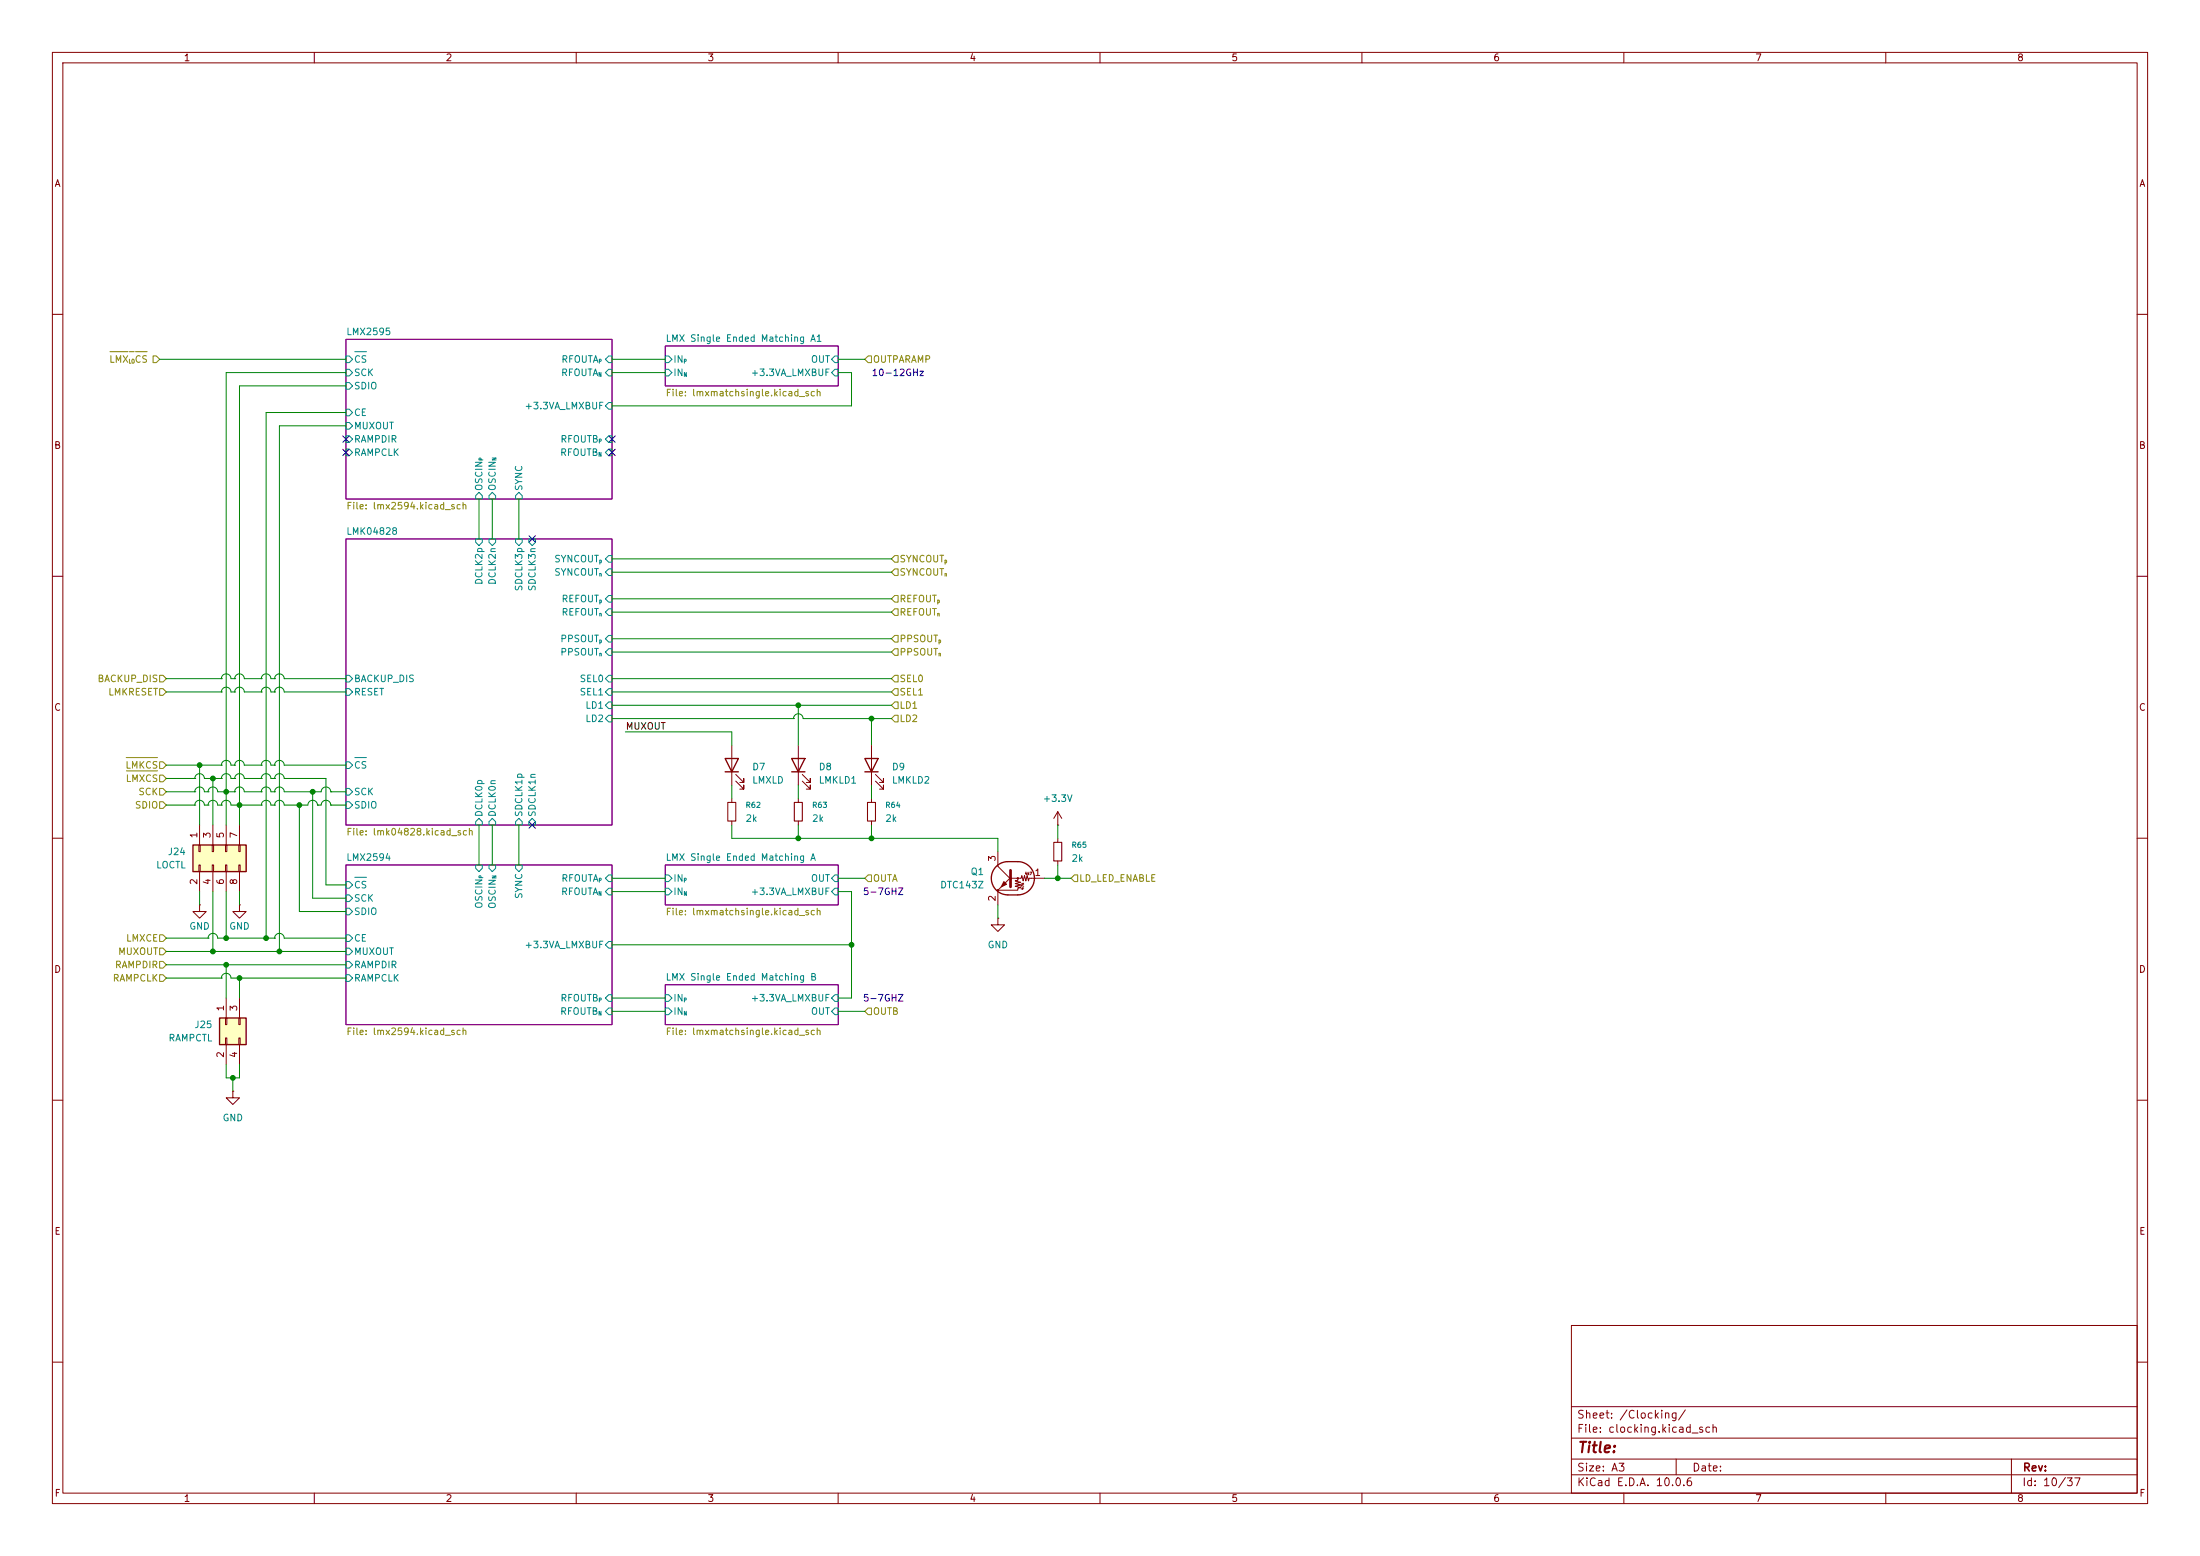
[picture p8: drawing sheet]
<svg xmlns="http://www.w3.org/2000/svg" width="420mm" height="297mm" viewBox="0 0 420 297" stroke-linecap="round" stroke-linejoin="round" font-family="sans-serif">
<g fill="none" stroke="#840000" stroke-width=".19">
<path d="M10 10h400v277h-400zM12 12h396v273h-396zM60 10v2M110 10v2M160 10v2M210 10v2M260 10v2M310 10v2M360 10v2M10 60h2M408 60h2M10 110h2"/>
<path d="M408 110h2M10 160h2M166.4 142.2v7.7M166.4 152.4v.8M166.4 156.7v.8M167.1 149.1l1.6 1.5v-.7v.7h-.8M167.1 147.8l1.6 1.6v-.8v.8h-.8M408 160h2M190.5 175.3v1.2h1.3l-1.3 1.3-1.3-1.3h1.3M190.5 175.3h.1M190.5 162.6v2.8l2.5 2.5M190.5 170.2v2.5"/>
<path d="M193 167.4l-2.5 2.5h3.8v-.4l.5-.1-1-.2 1-.3-1-.2 1-.3-1-.3 .5-.1v-.4M193 167.6h1.9l.2-.5 .2 1 .3-1 .2 1 .3-1 .2 1 .2-.5h2.9M10 210h2M44.4 208.3v1.3h1.3l-1.3 1.2-1.2-1.2h1.2M44.4 208.3h.1M408 210h2M300 253h108v32h-108zM10 260h2M300 278.5h108M300 274.5h108M300 268.5h108M320 278.5v3"/>
<path d="M384 278.5v6.5M408 260h2M60 285v2M110 285v2M160 285v2M210 285v2M260 285v2M300 281.5h108M310 285v2M360 285v2"/>
<circle cx="190.5" cy="169.9" r=".13"/>
<circle cx="194.3" cy="167.6" r=".13"/>
</g>
<path d="M66 64.8h50.8v30.5h-50.8zM127 66h33v7.7h-33zM66 102.9h50.8v54.6h-50.8zM66 165.1h50.8v30.5h-50.8zM127 165.1h33v7.6h-33zM127 188h33v7.6h-33z" fill="none" stroke="#840084" stroke-width=".19"/>
<g fill="none" stroke="#008484" stroke-width=".19">
<path d="M66 78.1h.7l.6 .6-.6 .7h-.7zM66 70.5h.7l.6 .6-.6 .7h-.7zM66 73h.7l.6 .7-.6 .6h-.7zM66 67.9h.7l.6 .7-.6 .6h-.7zM67.7 67.1h2.3M116.2 70.5h.6v1.3h-.6l-.6-.7zM116.2 67.9h.6v1.3h-.6l-.6-.6zM116.2 76.8h.6v1.3h-.6l-.6-.6zM127 70.5h.6l.7 .6-.7 .7h-.6zM127 67.9h.6l.7 .7-.7 .6h-.6zM159.4 67.9h.6v1.3h-.6l-.7-.6zM159.4 70.5h.6v1.3h-.6l-.7-.7z"/>
<path d="M66 80.6h.7l.6 .7-.6 .6h-.7zM66 85.7h.7l.6 .7-.6 .6h-.7zM66 83.2h.7l.6 .6-.6 .7h-.7zM91.4 94l.7 .6v.7h-1.3v-.7zM94 94l.6 .6v.7h-1.3v-.7zM99.1 94l.6 .6v.7h-1.3v-.7zM116.2 85.7h.6v1.3h-.6l-.6-.6zM116.2 83.2h.6v1.3h-.6l-.6-.7zM90.8 102.9h1.3v.6l-.7 .6-.6-.6zM93.3 102.9h1.3v.6l-.6 .6-.7-.6zM98.4 102.9h1.3v.6l-.6 .6-.7-.6zM101 102.9h1.2v.6l-.6 .6-.6-.6z"/>
<path d="M116.2 116.2h.6v1.3h-.6l-.6-.7zM116.2 113.7h.6v1.2h-.6l-.6-.6zM116.2 108.6h.6v1.3h-.6l-.6-.7zM116.2 106h.6v1.3h-.6l-.6-.6zM66 128.9h.7l.6 .6-.6 .7h-.7zM66 131.4h.7l.6 .7-.6 .6h-.7zM116.2 134h.6v1.3h-.6l-.6-.7zM116.2 136.5h.6v1.3h-.6l-.6-.6zM116.2 128.9h.6v1.3h-.6l-.6-.7zM116.2 131.4h.6v1.3h-.6l-.6-.6zM116.2 123.8h.6v1.3h-.6l-.6-.6zM116.2 121.3h.6v1.3h-.6l-.6-.7z"/>
<path d="M66 150.5h.7l.6 .6-.6 .7h-.7zM66 153h.7l.6 .7-.6 .6h-.7zM66 145.4h.7l.6 .7-.6 .6h-.7zM67.7 144.6h2.3M91.4 156.2l.7 .6v.7h-1.3v-.7zM94 156.2l.6 .6v.7h-1.3v-.7zM99.1 156.2l.6 .6v.7h-1.3v-.7zM101.6 156.2l.6 .6v.7h-1.2v-.7zM66 178.4h.7l.6 .7-.6 .6h-.7zM66 170.8h.7l.6 .7-.6 .6h-.7zM66 173.4h.7l.6 .6-.6 .6h-.7zM66 168.3h.7l.6 .6-.6 .6h-.7z"/>
<path d="M67.7 167.5h2.3M90.8 165.1h1.3v.6l-.7 .7-.6-.7zM93.3 165.1h1.3v.6l-.6 .7-.7-.7zM98.4 165.1h1.3v.6l-.6 .7-.7-.7zM116.2 169.5h.6v1.3h-.6l-.6-.6zM116.2 167h.6v1.3h-.6l-.6-.7zM116.2 179.7h.6v1.3h-.6l-.6-.7zM127 169.5h.6l.7 .7-.7 .6h-.6zM127 167h.6l.7 .6-.7 .7h-.6zM159.4 167h.6v1.3h-.6l-.7-.7zM159.4 169.5h.6v1.3h-.6l-.7-.6zM66 181h.7l.6 .6-.6 .6h-.7z"/>
<path d="M66 186.1h.7l.6 .6-.6 .6h-.7zM66 183.5h.7l.6 .7-.6 .6h-.7zM116.2 192.4h.6v1.3h-.6l-.6-.7zM116.2 189.9h.6v1.2h-.6l-.6-.6zM127 192.4h.6l.7 .6-.7 .7h-.6zM127 189.9h.6l.7 .6-.7 .6h-.6zM159.4 192.4h.6v1.3h-.6l-.7-.7zM159.4 189.9h.6v1.2h-.6l-.7-.6z"/>
</g>
<path d="M165.1 144.8h2.5l-1.2 2.5zM165.1 147.3h2.5M190.2 165.4a3.2 3.2 0 0 1 2.2-.9h1.9a3.2 3.2 0 0 1 3.2 3.1 3.2 3.2 0 0 1-3.2 3.2h-1.9a3.2 3.2 0 0 1-2.9-1.9 3.2 3.2 0 0 1 .7-3.5z" fill="none" stroke="#840000" stroke-width=".25"/>
<path d="M192.9 166.1v3.2z" fill="#840000" stroke="#840000" stroke-width=".51"/>
<path d="M191.6 168.3l.6 .5-1.1 .5z" fill="#840000" stroke="#840000" stroke-width=".19"/>
<path d="M165.6 153.2h1.5v3.5h-1.5z" fill="none" stroke="#840000" stroke-width=".2"/>
<path d="M36.8 161.3h10.2v5.1h-10.2z" fill="#ffffc2"/>
<path d="M138.4 144.8h2.6l-1.3 2.5zM138.4 147.3h2.6M151.1 144.8h2.6l-1.3 2.5zM151.1 147.3h2.6M36.8 161.3h10.2v5.1h-10.2z" fill="none" stroke="#840000" stroke-width=".25"/>
<g fill="none" stroke="#840000" stroke-width=".19">
<path d="M38.1 157.5v3.8M40.6 157.5v3.8M43.2 157.5v3.8M45.7 157.5v3.8M139.7 142.2v7.7M139.7 152.4v.8M139.7 156.7v.8M140.5 149.1l1.5 1.5v-.7v.7h-.8M140.5 147.8l1.5 1.6v-.8v.8h-.8M152.4 142.2v7.7M152.4 152.4v.8M152.4 156.7v.8"/>
<path d="M153.2 149.1l1.5 1.5v-.7v.7h-.8M153.2 147.8l1.5 1.6v-.8v.8h-.8M201.9 157.5h.1M201.9 154.9v2.6M201.9 154.9l-.7 1.3M201.9 154.9l.8 1.3M38 161.3h.2v1.3h-.2zM38 165.1h.2v1.3h-.2zM38.1 172.7v1.3h1.3l-1.3 1.3-1.3-1.3h1.3M38.1 172.7h.1M38.1 166.4v3.8M40.5 161.3h.3v1.3h-.3z"/>
<path d="M40.5 165.1h.3v1.3h-.3zM40.6 166.4v3.8M43.1 161.3h.2v1.3h-.2zM43.1 165.1h.2v1.3h-.2zM43.2 166.4v3.8M45.6 161.3h.2v1.3h-.2zM45.6 165.1h.2v1.3h-.2zM45.7 172.7v1.3h1.3l-1.3 1.3-1.3-1.3h1.3M45.7 172.7h.1M45.7 166.4v3.8M201.9 160v.8M201.9 164.3v.8"/>
</g>
<path d="M138.9 153.2h1.6v3.5h-1.6zM151.6 153.2h1.6v3.5h-1.6zM201.2 160.8h1.5v3.5h-1.5z" fill="none" stroke="#840000" stroke-width=".2"/>
<path d="M41.9 194.3h5.1v5.1h-5.1z" fill="#ffffc2"/>
<path d="M41.9 194.3h5.1v5.1h-5.1z" fill="none" stroke="#840000" stroke-width=".25"/>
<path d="M43.1 194.3h.2v1.3h-.2zM43.1 198.1h.2v1.3h-.2zM43.2 190.5v3.8M43.2 199.4v3.8M45.6 194.3h.2v1.3h-.2zM45.6 198.1h.2v1.3h-.2zM45.7 190.5v3.8M45.7 199.4v3.8" fill="none" stroke="#840000" stroke-width=".19"/>
<g fill="none" stroke="#848400" stroke-width=".19">
<path d="M21 67.1h3.4M24.7 67.1h.9M25.9 67.1h2.2M29.2 67.9h.6l.7 .7-.7 .6h-.6zM165.7 67.9h.7v1.3h-.7l-.6-.6zM170.8 113.7h.6v1.2h-.6l-.6-.6zM170.8 106h.6v1.3h-.6l-.6-.6zM170.8 116.2h.6v1.3h-.6l-.6-.7zM170.8 108.6h.6v1.3h-.6l-.6-.7zM30.5 128.9h.6l.6 .6-.6 .7h-.6zM30.5 131.4h.6l.6 .7-.6 .6h-.6zM170.8 121.3h.6v1.3h-.6l-.6-.7z"/>
<path d="M170.8 131.4h.6v1.3h-.6l-.6-.6zM170.8 134h.6v1.3h-.6l-.6-.7zM170.8 136.5h.6v1.3h-.6l-.6-.6zM170.8 128.9h.6v1.3h-.6l-.6-.7zM170.8 123.8h.6v1.3h-.6l-.6-.6zM24.1 144.6h6M24.1 147.1h6M30.5 145.4h.6l.6 .7-.6 .6h-.6zM30.5 153h.6l.6 .7-.6 .6h-.6zM30.5 148h.6l.6 .6-.6 .6h-.6zM30.5 150.5h.6l.6 .6-.6 .7h-.6zM30.5 178.4h.6l.6 .7-.6 .6h-.6z"/>
<path d="M165.7 167h.7v1.3h-.7l-.6-.7zM205.1 167h.6v1.3h-.6l-.6-.7zM30.5 181h.6l.6 .6-.6 .6h-.6zM30.5 183.5h.6l.6 .7-.6 .6h-.6zM30.5 186.1h.6l.6 .6-.6 .6h-.6zM165.7 192.4h.7v1.3h-.7l-.6-.7z"/>
</g>
<g fill="none" stroke="#008400" stroke-width=".19">
<path d="M30.5 68.6h35.5M66 73.7h-20.3v83.8M66 71.1h-22.8v86.4M66 78.7h-15.2v100.4M116.8 68.6h10.2M116.8 71.1h10.2M160 68.6h5.1M160 71.1h2.6v6.4h-45.8M66 81.3h-12.7v100.3M91.4 95.3v7.6M94 95.3v7.6M99.1 95.3v7.6"/>
<path d="M116.8 114.3h53.4M116.8 109.2h53.4M116.8 106.7h53.4M116.8 116.8h53.4M31.7 132.1h10.6M31.7 129.5h10.6M42.3 129.5h.1M42.3 129.5a.91 .91 0 0 1 .9-.9 .91 .91 0 0 1 .9 .9h.7M42.3 132.1h.1M42.3 132.1a.91 .91 0 0 1 .9-.9 .91 .91 0 0 1 .9 .9h.7M44.8 129.5h.1M44.8 129.5a.91 .91 0 0 1 .9-.9 .91 .91 0 0 1 .9 .9h3.3"/>
<path d="M44.8 132.1h.1M44.8 132.1a.91 .91 0 0 1 .9-.9 .91 .91 0 0 1 .9 .9h3.3M49.9 129.5h.1M49.9 129.5a.91 .91 0 0 1 .9-.9 .91 .91 0 0 1 .9 .9h.7M49.9 132.1h.1M49.9 132.1a.91 .91 0 0 1 .9-.9 .91 .91 0 0 1 .9 .9h.7M52.4 129.5h.1M52.4 129.5a.91 .91 0 0 1 .9-.9 .91 .91 0 0 1 1 .9h11.7M52.4 132.1h.1M52.4 132.1a.91 .91 0 0 1 .9-.9 .91 .91 0 0 1 1 .9h11.7M116.8 132.1h53.4M116.8 129.5h53.4"/>
<path d="M116.8 137.2h34.7M116.8 134.6h53.4M116.8 124.5h53.4M116.8 121.9h53.4M119.4 139.7h20.3v2.5M151.5 137.2h.1M151.5 137.2a.91 .91 0 0 1 .9-1 .91 .91 0 0 1 .9 1h16.9M152.4 134.6v7.6M166.4 137.2v5M31.7 151.1h5.5M31.7 148.6h5.5M31.7 153.7h5.5"/>
<path d="M31.7 146.1h10.6M37.2 153.7h.1M37.2 153.7a.91 .91 0 0 1 .9-.9 .91 .91 0 0 1 .9 .9h.7M37.2 151.1h.1M37.2 151.1a.91 .91 0 0 1 .9-.9 .91 .91 0 0 1 .9 .9h.7M37.2 148.6h.1M37.2 148.6a.91 .91 0 0 1 .9-.9 .91 .91 0 0 1 .9 .9h3.3M38.1 146.1v11.4M39.7 153.7h.1M39.7 153.7a.91 .91 0 0 1 .9-.9 .91 .91 0 0 1 1 .9h.7M39.7 151.1h.1M39.7 151.1a.91 .91 0 0 1 .9-.9 .91 .91 0 0 1 1 .9h3.2"/>
<path d="M40.6 148.6v8.9M42.3 148.6h.1M42.3 148.6a.91 .91 0 0 1 .9-.9 .91 .91 0 0 1 .9 .9h.7M42.3 153.7h.1M42.3 153.7a.91 .91 0 0 1 .9-.9 .91 .91 0 0 1 .9 .9h5.8M42.3 146.1h.1M42.3 146.1a.91 .91 0 0 1 .9-1 .91 .91 0 0 1 .9 1h.7M44.8 151.1h.1M44.8 151.1a.91 .91 0 0 1 .9-.9 .91 .91 0 0 1 .9 .9h3.3M44.8 148.6h.1M44.8 148.6a.91 .91 0 0 1 .9-.9 .91 .91 0 0 1 .9 .9h3.3M44.8 146.1h.1"/>
<path d="M44.8 146.1a.91 .91 0 0 1 .9-1 .91 .91 0 0 1 .9 1h3.3M49.9 151.1h.1M49.9 151.1a.91 .91 0 0 1 .9-.9 .91 .91 0 0 1 .9 .9h.7M49.9 148.6h.1M49.9 148.6a.91 .91 0 0 1 .9-.9 .91 .91 0 0 1 .9 .9h.7M49.9 153.7h.1M49.9 153.7a.91 .91 0 0 1 .9-.9 .91 .91 0 0 1 .9 .9h.7M49.9 146.1h.1M49.9 146.1a.91 .91 0 0 1 .9-1 .91 .91 0 0 1 .9 1h.7M52.4 151.1h.1M52.4 151.1a.91 .91 0 0 1 .9-.9 .91 .91 0 0 1 1 .9h7a.91 .91 0 0 1 .9-.9 .91 .91 0 0 1 .9 .9M52.4 148.6h.1"/>
<path d="M52.4 148.6a.91 .91 0 0 1 .9-.9 .91 .91 0 0 1 1 .9h7.9v20.3h3.8M52.4 153.7h.1M52.4 153.7a.91 .91 0 0 1 .9-.9 .91 .91 0 0 1 1 .9h4.5a.91 .91 0 0 1 .9-.9 .91 .91 0 0 1 .9 .9M52.4 146.1h.1M52.4 146.1a.91 .91 0 0 1 .9-1 .91 .91 0 0 1 1 1h11.7M57.1 153.7v20.3h8.9M59.7 151.1v20.4h6.3M60.6 153.7h.7a.91 .91 0 0 1 .9-.9 .91 .91 0 0 1 .9 .9M60.6 153.7h.1M63.1 151.1h.1M63.1 153.7h.1M63.1 151.1h2.9"/>
<path d="M63.1 153.7h2.9M91.4 157.5v7.6M94 157.5v7.6M99.1 157.5v7.6M139.7 157.5v2.5h50.8v2.6M139.7 149.9v2.5M152.4 149.9v2.5M152.4 157.5v2.5M166.4 149.9v2.5M166.4 157.5v2.5M201.9 157.5v2.5M31.7 179.1h8"/>
<path d="M38.1 170.2v2.5M39.7 179.1h.1M39.7 179.1a.91 .91 0 0 1 .9-.9 .91 .91 0 0 1 1 .9h10.8M40.6 170.2v11.4M43.2 170.2v8.9M45.7 170.2v2.5M52.4 179.1h.1M52.4 179.1a.91 .91 0 0 1 .9-.9 .91 .91 0 0 1 1 .9h11.7M116.8 170.2h10.2M116.8 167.6h10.2M160 170.2h2.6v20.3h-2.6M160 167.6h5.1"/>
<path d="M190.5 172.7v2.6M199.4 167.6h5.1M201.9 165.1v2.5M31.7 186.7h10.6M31.7 181.6h34.3M31.7 184.2h34.3M42.3 186.7h.1M42.3 186.7a.91 .91 0 0 1 .9-.9 .91 .91 0 0 1 .9 .9h21.9M43.2 184.2v6.3M45.7 186.7v3.8M116.8 190.5h10.2M116.8 193h10.2"/>
<path d="M116.8 180.3h45.8M160 193h5.1M43.2 203.2v2.5h2.5v-2.5M44.4 205.7v2.6"/>
</g>
<path d="M65.4 85.8l1.2 1.2M65.4 83.2l1.2 1.2M66.6 85.8l-1.2 1.2M66.6 83.2l-1.2 1.2M116.2 83.2l1.2 1.2M116.2 85.8l1.2 1.2M117.4 83.2l-1.2 1.2M117.4 85.8l-1.2 1.2M101 102.3l1.2 1.2M102.2 102.3l-1.2 1.2M101 156.9l1.2 1.2M102.2 156.9l-1.2 1.2" fill="none" stroke="#000084" stroke-width=".19"/>
<g fill="#008400" stroke="#008400" stroke-width=".19">
<circle cx="152.4" cy="134.6" r=".46"/>
<circle cx="59.7" cy="151.1" r=".46"/>
<circle cx="57.1" cy="153.7" r=".46"/>
<circle cx="43.2" cy="151.1" r=".46"/>
<circle cx="45.7" cy="153.7" r=".46"/>
<circle cx="43.2" cy="184.2" r=".46"/>
<circle cx="45.7" cy="186.7" r=".46"/>
<circle cx="162.6" cy="180.3" r=".46"/>
<circle cx="44.4" cy="205.7" r=".46"/>
<circle cx="152.4" cy="160" r=".46"/>
<circle cx="40.6" cy="181.6" r=".46"/>
<circle cx="50.8" cy="179.1" r=".46"/>
<circle cx="38.1" cy="146.1" r=".46"/>
<circle cx="40.6" cy="148.6" r=".46"/>
<circle cx="43.2" cy="179.1" r=".46"/>
<circle cx="53.3" cy="181.6" r=".46"/>
<circle cx="166.4" cy="160" r=".46"/>
<circle cx="201.9" cy="167.6" r=".46"/>
<circle cx="166.4" cy="137.2" r=".46"/>
</g>
<text font-size="2" fill="#840000" x="301" y="277.8">Title:</text>
<g font-size="1.5" fill="#840000">
<text x="300.9" y="273.8">File: clocking.kicad_sch</text>
<text x="300.9" y="271.1">Sheet: /Clocking/</text>
<text x="300.9" y="281.2">Size: A3</text>
<text x="322.9" y="281.2">Date:</text>
<text x="386" y="281.2">Rev:</text>
<text x="300.9" y="284">KiCad E.D.A. 10.0.6</text>
<text x="385.9" y="284">Id: 10/37</text>
</g>
<g font-size="1.3" fill="#840000">
<text x="35" y="12">1</text>
<text x="85" y="12">2</text>
<text x="135" y="12">3</text>
<text x="185" y="12">4</text>
<text x="235" y="12">5</text>
<text x="285" y="12">6</text>
<text x="335" y="12">7</text>
<text x="385" y="12">8</text>
<text x="10.3" y="36">A</text>
<text x="408.3" y="36">A</text>
<text x="10.2" y="86">B</text>
<text x="408.2" y="86">B</text>
<text x="10.2" y="136">C</text>
<text x="408.2" y="136">C</text>
<text x="38" y="160.1" transform="rotate(-90 38 160.1)">1</text>
<text x="40.5" y="160.1" transform="rotate(-90 40.5 160.1)">3</text>
<text x="43" y="160.1" transform="rotate(-90 43 160.1)">5</text>
<text x="45.6" y="160.1" transform="rotate(-90 45.6 160.1)">7</text>
<text x="190.4" y="164.6" transform="rotate(-90 190.4 164.6)">3</text>
<text x="197.4" y="167.5">1</text>
<text x="38" y="169" transform="rotate(-90 38 169)">2</text>
<text x="40.5" y="169" transform="rotate(-90 40.5 169)">4</text>
<text x="43" y="169" transform="rotate(-90 43 169)">6</text>
<text x="45.6" y="169" transform="rotate(-90 45.6 169)">8</text>
<text x="190.4" y="172.2" transform="rotate(-90 190.4 172.2)">2</text>
<text x="10.2" y="186">D</text>
<text x="408.2" y="186">D</text>
<text x="43" y="193.1" transform="rotate(-90 43 193.1)">1</text>
<text x="45.6" y="193.1" transform="rotate(-90 45.6 193.1)">3</text>
<text x="43" y="202" transform="rotate(-90 43 202)">2</text>
<text x="45.6" y="202" transform="rotate(-90 45.6 202)">4</text>
<text x="10.3" y="236">E</text>
<text x="408.3" y="236">E</text>
<text x="10.3" y="286">F</text>
<text x="35" y="287">1</text>
<text x="85" y="287">2</text>
<text x="135" y="287">3</text>
<text x="185" y="287">4</text>
<text x="235" y="287">5</text>
<text x="285" y="287">6</text>
<text x="335" y="287">7</text>
<text x="385" y="287">8</text>
<text x="408.3" y="286">F</text>
</g>
<g font-size="1.3" fill="#008484">
<text x="66" y="64.3">LMX2595</text>
<text x="127" y="65.5">LMX Single Ended Matching A1</text>
<text x="67.5" y="69.5">CS</text>
<text x="107.1" y="69.5">RFOUTA</text>
<text x="128.4" y="69.5">IN</text>
<text x="154.7" y="69.5">OUT</text>
<text x="67.5" y="72.1">SCK</text>
<text x="67.5" y="74.6">SDIO</text>
<text x="107" y="72.1">RFOUTA</text>
<text x="128.4" y="72.1">IN</text>
<text x="143.2" y="72.1">+3.3VA_LMXBUF</text>
<text x="67.5" y="79.7">CE</text>
<text x="67.5" y="82.2">MUXOUT</text>
<text x="100" y="78.4">+3.3VA_LMXBUF</text>
<text x="67.5" y="87.3">RAMPCLK</text>
<text x="67.5" y="84.8">RAMPDIR</text>
<text x="106.8" y="87.3">RFOUTB</text>
<text x="106.9" y="84.8">RFOUTB</text>
<text x="92.4" y="93.8" transform="rotate(-90 92.4 93.8)">OSCIN</text>
<text x="94.9" y="93.8" transform="rotate(-90 94.9 93.8)">OSCIN</text>
<text x="100" y="93.8" transform="rotate(-90 100 93.8)">SYNC</text>
<text x="66" y="102.4">LMK04828</text>
<text x="105.7" y="107.6">SYNCOUT</text>
<text x="92.4" y="111.8" transform="rotate(-90 92.4 111.8)">DCLK2p</text>
<text x="94.9" y="111.8" transform="rotate(-90 94.9 111.8)">DCLK2n</text>
<text x="100" y="113" transform="rotate(-90 100 113)">SDCLK3p</text>
<text x="102.6" y="113" transform="rotate(-90 102.6 113)">SDCLK3n</text>
<text x="105.7" y="110.2">SYNCOUT</text>
<text x="107.1" y="117.8">REFOUT</text>
<text x="107.1" y="115.3">REFOUT</text>
<text x="106.9" y="125.4">PPSOUT</text>
<text x="106.9" y="122.9">PPSOUT</text>
<text x="67.5" y="130.5">BACKUP_DIS</text>
<text x="110.6" y="130.5">SEL0</text>
<text x="67.5" y="133">RESET</text>
<text x="110.6" y="133">SEL1</text>
<text x="111.6" y="135.6">LD1</text>
<text x="111.6" y="138.1">LD2</text>
<text x="67.5" y="147">CS</text>
<text x="143.5" y="147.3">D7</text>
<text x="143.5" y="149.9">LMXLD</text>
<text x="156.2" y="147.3">D8</text>
<text x="156.2" y="149.9">LMKLD1</text>
<text x="170.2" y="147.3">D9</text>
<text x="170.2" y="149.9">LMKLD2</text>
<text x="67.5" y="152.1">SCK</text>
<text x="67.5" y="154.6">SDIO</text>
<text x="199" y="153.4">+3.3V</text>
<text x="92.4" y="156" transform="rotate(-90 92.4 156)">DCLK0p</text>
<text x="94.9" y="156" transform="rotate(-90 94.9 156)">DCLK0n</text>
<text x="100" y="156" transform="rotate(-90 100 156)">SDCLK1p</text>
<text x="102.6" y="156" transform="rotate(-90 102.6 156)">SDCLK1n</text>
<text x="142.2" y="157.2">2k</text>
<text x="154.9" y="157.2">2k</text>
<text x="168.9" y="157.2">2k</text>
<text x="29.7" y="166.1">LOCTL</text>
<text x="31.9" y="163.5">J24</text>
<text x="66" y="164.6">LMX2594</text>
<text x="127" y="164.6">LMX Single Ended Matching A</text>
<text x="185.2" y="167.3">Q1</text>
<text x="204.5" y="164.8">2k</text>
<text x="67.5" y="172.4">SCK</text>
<text x="67.5" y="169.9">CS</text>
<text x="92.4" y="173.5" transform="rotate(-90 92.4 173.5)">OSCIN</text>
<text x="94.9" y="173.6" transform="rotate(-90 94.9 173.6)">OSCIN</text>
<text x="100" y="171.7" transform="rotate(-90 100 171.7)">SYNC</text>
<text x="107" y="171.1">RFOUTA</text>
<text x="107.1" y="168.6">RFOUTA</text>
<text x="128.4" y="171.1">IN</text>
<text x="128.4" y="168.6">IN</text>
<text x="143.2" y="171.1">+3.3VA_LMXBUF</text>
<text x="154.7" y="168.6">OUT</text>
<text x="179.4" y="169.9">DTC143Z</text>
<text x="36" y="177.7">GND</text>
<text x="43.7" y="177.7">GND</text>
<text x="67.5" y="175">SDIO</text>
<text x="67.5" y="180">CE</text>
<text x="67.5" y="182.6">MUXOUT</text>
<text x="67.5" y="185.1">RAMPDIR</text>
<text x="100" y="181.3">+3.3VA_LMXBUF</text>
<text x="188.4" y="181.3">GND</text>
<text x="67.5" y="187.7">RAMPCLK</text>
<text x="106.9" y="191.5">RFOUTB</text>
<text x="127" y="187.5">LMX Single Ended Matching B</text>
<text x="128.4" y="191.5">IN</text>
<text x="143.2" y="191.5">+3.3VA_LMXBUF</text>
<text x="37" y="196.5">J25</text>
<text x="106.8" y="194">RFOUTB</text>
<text x="128.4" y="194">IN</text>
<text x="154.7" y="194">OUT</text>
<text x="32.1" y="199.1">RAMPCTL</text>
<text x="42.4" y="214.3">GND</text>
</g>
<g font-size="1.3" fill="#848400">
<text x="20.7" y="69.5">LMX</text>
<text x="25.6" y="69.5">CS</text>
<text x="166.5" y="69.5">OUTPARAMP</text>
<text x="127" y="76">File: lmxmatchsingle.kicad_sch</text>
<text x="66" y="97.5">File: lmx2594.kicad_sch</text>
<text x="171.6" y="107.6">SYNCOUT</text>
<text x="171.6" y="110.2">SYNCOUT</text>
<text x="171.6" y="115.3">REFOUT</text>
<text x="171.6" y="117.8">REFOUT</text>
<text x="171.6" y="122.9">PPSOUT</text>
<text x="171.6" y="125.4">PPSOUT</text>
<text x="18.5" y="130.5">BACKUP_DIS</text>
<text x="171.6" y="130.5">SEL0</text>
<text x="20.6" y="133">LMKRESET</text>
<text x="171.6" y="133">SEL1</text>
<text x="171.6" y="135.6">LD1</text>
<text x="171.6" y="138.1">LD2</text>
<text x="23.8" y="147">LMKCS</text>
<text x="23.9" y="149.6">LMXCS</text>
<text x="25.6" y="154.6">SDIO</text>
<text x="26.3" y="152.1">SCK</text>
<text x="66" y="159.8">File: lmk04828.kicad_sch</text>
<text x="166.5" y="168.6">OUTA</text>
<text x="205.9" y="168.6">LD_LED_ENABLE</text>
<text x="127" y="175">File: lmxmatchsingle.kicad_sch</text>
<text x="21.8" y="185.1">RAMPDIR</text>
<text x="22.4" y="182.6">MUXOUT</text>
<text x="24" y="180">LMXCE</text>
<text x="21.4" y="187.7">RAMPCLK</text>
<text x="66" y="197.9">File: lmx2594.kicad_sch</text>
<text x="127" y="197.9">File: lmxmatchsingle.kicad_sch</text>
<text x="166.5" y="194">OUTB</text>
</g>
<g font-size="1.3" fill="#0000c2">
<text x="166.3" y="72.1">10-12GHz</text>
<text x="164.6" y="171.1">5-7GHZ</text>
<text x="164.6" y="191.5">5-7GHZ</text>
</g>
<text font-size="1.3" x="119.4" y="139.6">MUXOUT</text>
<g font-size="1" fill="#008484">
<text x="142.2" y="154.4">R62</text>
<text x="154.9" y="154.4">R63</text>
<text x="168.9" y="154.4">R64</text>
<text x="204.5" y="162.1">R65</text>
</g>
<g font-size=".8" fill="#848400">
<text x="24.5" y="69.6">LO</text>
<text x="180.2" y="107.7">p</text>
<text x="180.2" y="110.2">n</text>
<text x="178.8" y="115.3">p</text>
<text x="178.8" y="117.8">n</text>
<text x="179.1" y="122.9">p</text>
<text x="179.1" y="125.4">n</text>
</g>
<g font-size=".8" fill="#008484">
<text x="114.2" y="69.6">P</text>
<text x="130.4" y="69.6">P</text>
<text x="114.2" y="72.1">N</text>
<text x="130.4" y="72.1">N</text>
<text x="92.4" y="88" transform="rotate(-90 92.4 88)">P</text>
<text x="95" y="88" transform="rotate(-90 95 88)">N</text>
<text x="114.2" y="87.3">N</text>
<text x="114.2" y="84.8">P</text>
<text x="114.3" y="107.7">p</text>
<text x="114.3" y="110.2">n</text>
<text x="114.3" y="117.8">n</text>
<text x="114.3" y="115.3">p</text>
<text x="114.3" y="125.4">n</text>
<text x="114.3" y="122.9">p</text>
<text x="92.4" y="167.7" transform="rotate(-90 92.4 167.7)">P</text>
<text x="95" y="167.8" transform="rotate(-90 95 167.8)">N</text>
<text x="114.2" y="171.2">N</text>
<text x="114.2" y="168.6">P</text>
<text x="130.4" y="171.2">N</text>
<text x="130.4" y="168.6">P</text>
<text x="114.2" y="191.5">P</text>
<text x="130.4" y="191.5">P</text>
<text x="114.2" y="194">N</text>
<text x="130.4" y="194">N</text>
</g>
<g font-size=".5" fill="#840000">
<text x="195.6" y="167.1">4k7</text>
<text x="195.6" y="169.9" transform="rotate(-90 195.6 169.9)">47k</text>
</g>
</svg>
